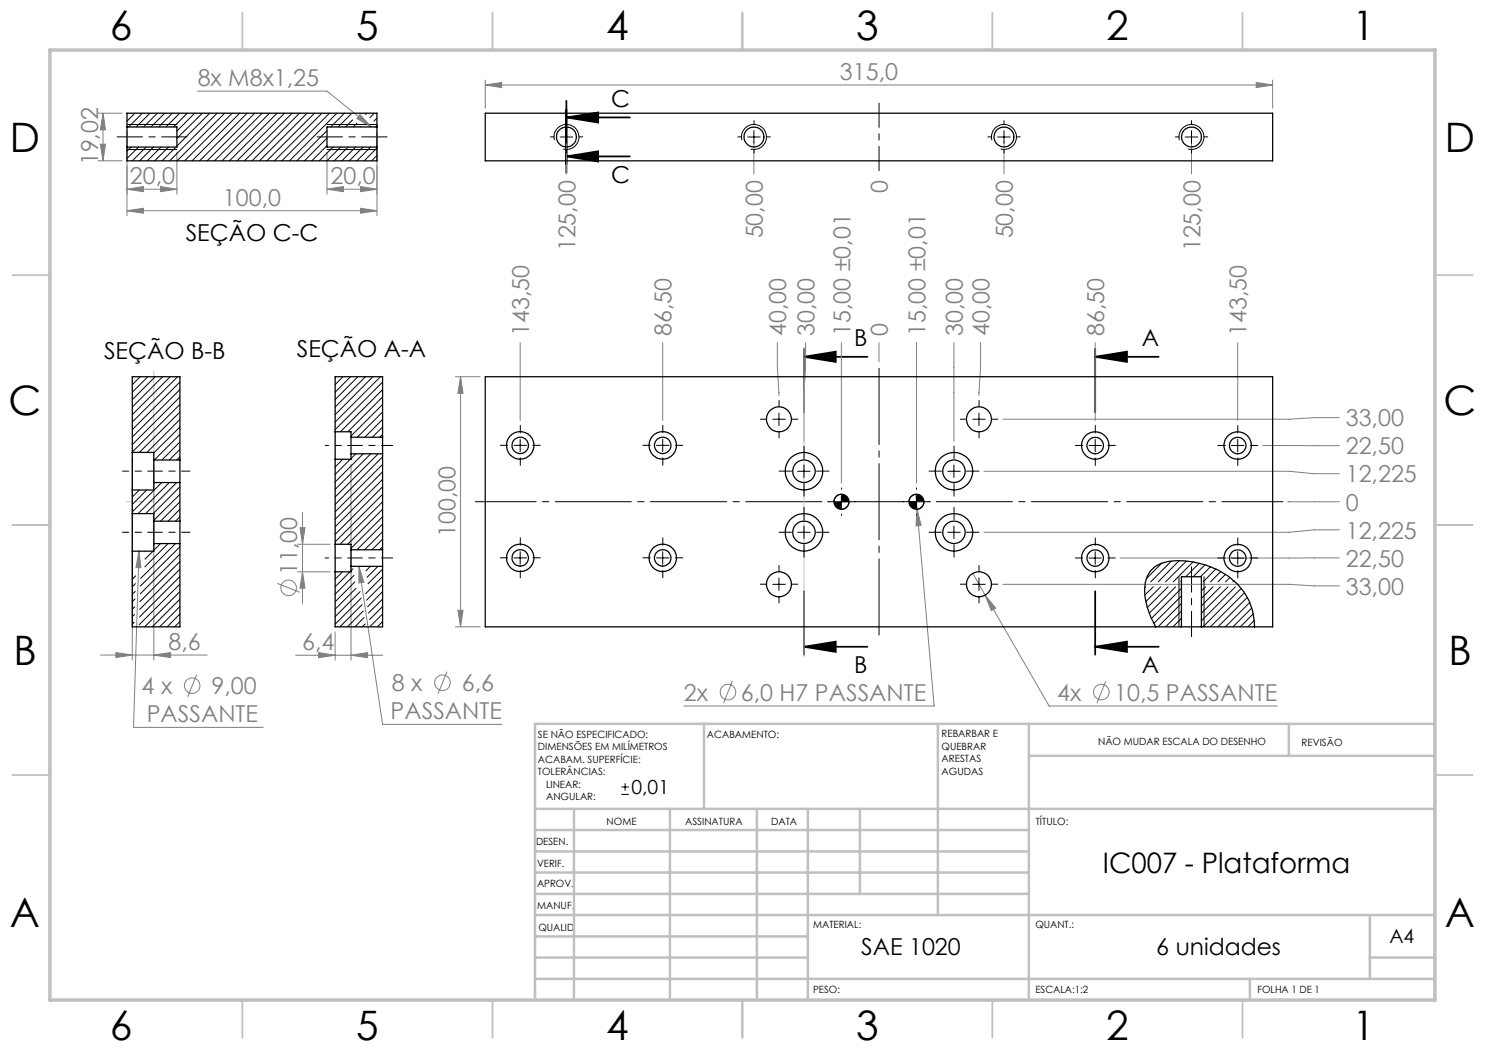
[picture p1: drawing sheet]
<svg xmlns="http://www.w3.org/2000/svg" width="297mm" height="210mm" viewBox="0 0 297 210" stroke-linecap="round" stroke-linejoin="round" font-family="sans-serif">
<g fill="none" stroke="#808080" stroke-width=".2">
<path d="M39.5 18.2h25.9l8.9 7.2M97 17l3.3-.5v1zM97 16v5.7M97 17h157.5M251.2 16.5l3.3 .5-3.3 .5zM254.5 16v5.7M19.6 32.2h4.8M19.6 22.6h4.8M20.1 28.8h1l-.5 3.4zM20.6 22.6v9.6M20.6 22.6l.5 3.4h-1zM25.4 26.4v16.7"/>
<path d="M25.4 37.8l3.3-.5v1zM25.4 37.8h10M32.1 37.3l3.3 .5-3.3 .5zM35.4 30.4v8.4M65.4 37.8l3.3-.5v1zM65.4 37.8h10M65.4 30.4v8.4M72 22.9l2.3 2.5-2.9-1.7zM72.1 37.3l3.3 .5-3.3 .5zM75.4 26.4v16.7M113.3 28.4v6.4M150.8 28.4v6.4"/>
<path d="M200.8 28.4v6.4M238.3 28.4v6.4M25.4 42.1l3.3-.4v.9zM25.4 42.1h50M72.1 41.7l3.3 .4-3.3 .5zM91.1 75.3h4.9M92.1 75.3l.5 3.4h-1zM92.1 75.3v50.1M104 68.5v15.6M132.5 68.5v15.6M155.5 68.5v5l.3 5.6M161.1 68.5v5l-.3 5v9.8"/>
<path d="M168.3 68.5v28.1M175.8 68.5v3.8M183.3 68.5v28.1M190.8 68.5v19.8M196.1 68.5v5l-.3 5.6M219 68.5v15.6M247.5 68.5v15.6M26.5 91.5v40.5M30.8 93v39M70.2 92.8v39.2M183.2 98.9l.2 2.9M196.8 94.3h61l5.1 .4h5"/>
<path d="M252.6 89.1h15.3M267.9 83.5h-5l-5.1 .3h-57.2M27.8 110.2l.4 3.4-1-.1zM27.8 110.2l-1.1 35.3h25.9M55.5 116.7l4.4 1.8M59.5 108.9h6.5M59.5 114.4h6.5M60 105.5h1l-.5 3.4zM60.5 114.4l.5 3.2h-1zM60.5 102.5v18.2M71.8 113.3l1 3.1-1 .2zM71.8 113.3l4.7 31.6h23.9"/>
<path d="M183.4 101.8l.8 3.3-1 .1zM183.4 101.8l3.4 39.4h-50M194.6 114.7l2.4 4.3M197 119l2.1 2.6-.8 .5zM197 119l12.8 22.2h45.6M200.6 116.9h57.2l5.1 .3h5M257.5 100.4h10.4M267.9 106h-5l-5.1 .5h-61M267.9 111.6h-43.9M20.1 131h21.4M23.2 130.5l3.3 .5-3.3 .5zM30.8 131l3.3-.5v1z"/>
<path d="M39.3 134.9l-1.8 4.5M59.1 131h17.5M63.7 130.5l3.3 .5-3.3 .5zM67 126.4v5.6M70.2 131l3.3-.5v1zM89.4 134.3l-1.8 4.5M91.1 125.4h4.9M91.6 122.1h1l-.5 3.3zM146.5 136.2l-1.8 4.4M221.2 136.2l-1.8 4.4"/>
<circle cx="57.7" cy="117.6" r="1.56"/>
<circle cx="38.5" cy="137.1" r="1.55"/>
<circle cx="88.5" cy="136.5" r="1.55"/>
<circle cx="145.6" cy="138.4" r="1.56"/>
<circle cx="220.3" cy="138.4" r="1.56"/>
</g>
<g fill="none" stroke="#000" stroke-width=".2">
<path d="M25.4 24.9h10M25.4 29.9h10M65.4 24.9h10M65.4 29.9h10M110.9 28a2.5 2.5 0 0 1 2.2-3.1 2.5 2.5 0 0 1 2.7 2.7 2.5 2.5 0 0 1-3.2 2.2M112 27.4h2.5M113.3 26.1v2.5M148.4 28a2.5 2.5 0 0 1 2.2-3.1 2.5 2.5 0 0 1 2.7 2.7 2.5 2.5 0 0 1-3.2 2.2M149.5 27.4h2.5M150.8 26.1v2.5M198.4 28a2.5 2.5 0 0 1 2.2-3.1 2.5 2.5 0 0 1 2.7 2.7 2.5 2.5 0 0 1-3.2 2.2M199.5 27.4h2.5"/>
<path d="M200.8 26.1v2.5M235.9 28a2.5 2.5 0 0 1 2.2-3.1 2.5 2.5 0 0 1 2.7 2.7 2.5 2.5 0 0 1-3.2 2.2M237 27.4h2.5M238.3 26.1v2.5M102.8 89.1h2.5M104 87.8v2.5M131.3 89.1h2.5M132.5 87.8v2.5M154.6 83.8h2.5M155.8 82.6v2.5M159.5 94.3h2.5M160.8 93v2.5"/>
<path d="M168.3 98.8a1.5 1.5 0 0 0-1.5 1.6M168.3 99.1v2.5M183.3 98.8a1.5 1.5 0 0 0-1.5 1.6M183.3 99.1v2.5M189.5 94.3h2.6M190.8 93v2.5M194.6 83.8h2.4M195.8 82.6v2.5M217.8 89.1h2.5M219 87.9v2.5M246.3 89.1h2.5M247.5 87.9v2.5"/>
<path d="M102.8 111.6h2.5M104 110.3v2.5M131.3 111.6h2.5M132.5 110.3v2.5M154.6 116.9h2.5M155.8 115.6v2.5M159.5 106.5h2.5M160.8 105.2v2.5M167 100.4h2.5M169.8 100.4a1.56 1.56 0 0 1-1.5 1.5M182 100.4h2.5M184.8 100.4a1.56 1.56 0 0 1-1.5 1.5"/>
<path d="M189.5 106.5h2.6M190.8 105.2v2.5M194.6 116.9h2.4M195.8 115.6v2.5M217.8 111.6h2.5M219 110.3v2.5M235.8 115.3v10.1M240.8 115.3v10.1M246.3 111.6h2.5M247.5 110.3v2.5M124.3 158.9h1.5M124.3 157.4h1.5"/>
<path d="M125 156.7v1.4"/>
</g>
<g fill="none" stroke="#000" stroke-width=".35">
<path d="M113.3 23.5l6.3-1v2zM113.3 31.3l6.3-1v2zM113.3 23.5h12.7M113.3 20.2v14.4M113.3 31.3h12.7M160.8 71.4l6.3-1.1v2.1zM160.8 71.4h12.7M160.8 69.8v12.7M219 71.4l6.4-1.1v2.1zM219 71.4h12.7M219 69.8v12.7M160.8 118.2v12.7"/>
<path d="M219 118.2v12.7M160.8 129.4l6.3-1.1v2.1zM160.8 129.4h12.7M219 129.4l6.4-1.1v2.1zM219 129.4h12.7"/>
</g>
<path d="M37.4 27.4h-14M63.4 27.4h14M238.3 113.3v14" fill="none" stroke="#000" stroke-width=".2" stroke-dasharray="15.2 1.3 1.3 1.3" stroke-dashoffset="10.1"/>
<path d="M175.8 127.3v-54" fill="none" stroke="#000" stroke-width=".2" stroke-dasharray="15.2 1.3 1.3 1.3" stroke-dashoffset="-.3"/>
<path d="M95.1 100.3h161.5" fill="none" stroke="#000" stroke-width=".2" stroke-dasharray="15.2 1.3 1.3 1.3" stroke-dashoffset="3.1"/>
<path d="M175.8 20.6v13.5" fill="none" stroke="#000" stroke-width=".2" stroke-dasharray="15.2 1.3 1.3 1.3" stroke-dashoffset="10.4"/>
<path d="M70.2 89.1h-5.2M70.2 111.6h-5.2" fill="none" stroke="#000" stroke-width=".2" stroke-dasharray="15.2 1.3 1.3 1.3" stroke-dashoffset="14.5"/>
<path d="M78.5 89.1h-8.3M78.5 111.6h-8.3" fill="none" stroke="#000" stroke-width=".2" stroke-dasharray="15.2 1.3 1.3 1.3" stroke-dashoffset="13"/>
<path d="M30.8 94.2h-6.3M30.8 106.5h-6.3" fill="none" stroke="#000" stroke-width=".2" stroke-dasharray="15.2 1.3 1.3 1.3" stroke-dashoffset="14"/>
<path d="M38 94.2h-7.2M38 106.5h-7.2" fill="none" stroke="#000" stroke-width=".2" stroke-dasharray="15.2 1.3 1.3 1.3" stroke-dashoffset="13.5"/>
<path d="M30.8 100.3h-5.5" fill="none" stroke="#c0c0c0" stroke-width=".2" stroke-dasharray="15.2 1.3 1.3 1.3" stroke-dashoffset="14.4"/>
<path d="M30.8 74.2v26.2M160.8 69.3v62.1" fill="none" stroke="#c0c0c0" stroke-width=".2"/>
<g fill="none" stroke="#c0c0c0" stroke-width=".35">
<path d="M48.5 2.5v7.5M98.5 2.5v7.5M148.5 2.5v7.5M198.5 2.5v7.5M248.5 2.5v7.5M2.5 55h7.5M287 55h7.5M2.5 105h7.5M287 105h7.5M2.5 155h7.5M287 155h7.5M48.5 200v7.5"/>
<path d="M98.5 200v7.5M148.5 200v7.5M198.5 200v7.5M248.5 200v7.5"/>
</g>
<g fill="none" stroke="#c0c0c0" stroke-width=".5">
<path d="M140.8 144.8v17M187.6 144.8v38.2M205.8 144.8v55.2M205.8 151.2h81.2M257.8 144.8v6.4M287 144.8h-180v55.2M107 161.8h180M107 178.8h98.8M107 174.5h98.8M107 170.3h98.8M107 166h98.8M114.8 161.8v38.2"/>
<path d="M134 161.8v38.2M151.4 161.8v38.2M161.6 161.8v38.2M172 161.8v17M107 195.8h180M107 191.5h54.6M107 187.3h54.6M107 183h180M250 195.8v4.2M274 191.5h13M274 183v12.8"/>
</g>
<path d="M10 10h277v190h-277z" fill="none" stroke="#c0c0c0" stroke-width=".7"/>
<g fill="none" stroke="#000" stroke-width=".2" stroke-dasharray="15.2 1.3 1.3 1.3">
<path d="M110.8 27.4h-.7M113.3 24.9v-.8M113.3 29.9v.7M115.8 27.4h.8M148.3 27.4h-.7M150.8 24.9v-.8M150.8 29.9v.7M153.3 27.4h.8M198.3 27.4h-.7M200.8 24.9v-.8M200.8 29.9v.7M203.3 27.4h.8"/>
<path d="M235.8 27.4h-.7M238.3 24.9v-.8M238.3 29.9v.7M240.8 27.4h.8M101.6 89.1h-1.5M104.1 86.6v-1.5M104.1 91.6v1.5M106.6 89.1h1.5M130.1 89.1h-1.5M132.6 86.6v-1.5M132.6 91.6v1.5M135.1 89.1h1.5"/>
<path d="M153.3 83.8h-1.2M155.8 81.3v-1.2M155.8 86.3v1.3M158.3 83.8h1.3M158.3 94.2h-2.5M160.8 91.7v-2.5M160.8 96.7v2.5M163.3 94.2h2.5M168.3 97.8v-.2M183.3 97.8v-.2M188.3 94.2h-2.5M190.8 91.7v-2.5"/>
<path d="M190.8 96.7v2.5M193.3 83.8h-1.2M193.3 94.2h2.5M195.8 81.3v-1.2M195.8 86.3v1.3M198.3 83.8h1.3M216.6 89.1h-1.5M219.1 86.6v-1.5M219.1 91.6v1.5M221.6 89.1h1.5M245.1 89.1h-1.5M247.6 86.6v-1.5"/>
<path d="M247.6 91.6v1.5M250.1 89.1h1.5M101.6 111.6h-1.5M104.1 109.1v-1.5M104.1 114.1v1.5M106.6 111.6h1.5M130.1 111.6h-1.5M132.6 109.1v-1.5M132.6 114.1v1.5M135.1 111.6h1.5M153.3 116.8h-1.2M155.8 114.3v-1.2"/>
<path d="M155.8 119.3v1.3M158.3 116.8h1.3M158.3 106.5h-2.5M160.8 104v-2.5M160.8 109v2.5M163.3 106.5h2.5M165.8 100.3h-.2M168.3 102.8v.3M170.8 100.3h.3M180.8 100.3h-.2M183.3 102.8v.3M185.8 100.3h.3"/>
<path d="M188.3 106.5h-2.5M190.8 104v-2.5M190.8 109v2.5M193.3 116.8h-1.2M193.3 106.5h2.5M195.8 114.3v-1.2M195.8 119.3v1.3M198.3 116.8h1.3M216.6 111.6h-1.5M219.1 109.1v-1.5M219.1 114.1v1.5M221.6 111.6h1.5"/>
<path d="M245.1 111.6h-1.5M247.6 109.1v-1.5M247.6 114.1v1.5M250.1 111.6h1.5"/>
</g>
<g fill="#000">
<path d="M113.3 23.5l6.3-1v2zM113.3 31.3l6.3-1v2z"/>
<path d="M219 71.4l6.4-1.1v2.1zM219 129.4l6.4-1.1v2.1zM160.8 71.4l6.3-1.1v2.1zM160.8 129.4l6.3-1.1v2.1z"/>
</g>
<g fill="#808080">
<path d="M72.1 41.7l3.3 .4-3.3 .5zM25.4 42.1l3.3-.4v.9z"/>
<path d="M197 119l1.3 3.1 .8-.5zM183.4 101.8l-.2 3.4 1-.1zM97 17l3.3-.5v1zM251.2 16.5l3.3 .5-3.3 .5zM71.8 113.3v3.3l1-.2zM63.7 130.5l3.3 .5-3.3 .5zM70.2 131l3.3-.5v1zM23.2 130.5l3.3 .5-3.3 .5zM30.8 131l3.3-.5v1zM27.8 110.2l-.6 3.3 1 .1zM72 22.9l-.6 .8 2.9 1.7zM25.4 37.8l3.3-.5v1zM32.1 37.3l3.3 .5-3.3 .5zM65.4 37.8l3.3-.5v1zM72.1 37.3l3.3 .5-3.3 .5z"/>
<path d="M20.1 28.8h1l-.5 3.4zM20.6 22.6l.5 3.4h-1z"/>
<path d="M92.1 75.3l.5 3.4h-1zM91.6 122.1h1l-.5 3.3zM60 105.5h1l-.5 3.4zM60.5 114.4l.5 3.2h-1z"/>
</g>
<path d="M166.8 100.4a1.56 1.56 0 0 0 1.5 1.5v-1.5zM168.3 98.8v1.6h1.5a1.56 1.56 0 0 0-1.5-1.6zM181.8 100.4a1.56 1.56 0 0 0 1.5 1.5v-1.5zM183.3 98.8v1.6h1.5a1.56 1.56 0 0 0-1.5-1.6z" fill="#000"/>
<g fill="none" stroke="#000" stroke-width=".2">
<path d="M25.5 22.6l-.1 .1M26.2 29.4l-.8 .8M27 22.6l-1.6 1.6M27.7 29.4l-2.3 2.3M28.5 22.6l-2.8 2.8M29.2 29.4l-2.7 2.8M30 22.6l-2.8 2.8M30.7 29.4l-2.8 2.8M31.5 22.6l-2.8 2.8M32.2 29.4l-2.7 2.8M32.9 22.6l-2.7 2.8M33.7 29.4l-2.8 2.8"/>
<path d="M34.5 22.6l-2.8 2.8M35.2 29.4l-2.8 2.8M35.9 22.6l-2.7 2.8M37.5 22.6l-2.8 2.8M38.9 22.6l-3.5 3.6M40.5 22.6l-5.1 5.1M41.9 22.6l-6.5 6.6M43.4 22.6l-9.5 9.6M44.9 22.6l-9.5 9.6M46.4 22.6l-9.5 9.6M47.9 22.6l-9.5 9.6M49.4 22.6l-9.5 9.6"/>
<path d="M50.9 22.6l-9.5 9.6M52.4 22.6l-9.5 9.6M53.9 22.6l-9.5 9.6M55.4 22.6l-9.5 9.6M56.9 22.6l-9.5 9.6M58.4 22.6l-9.5 9.6M59.9 22.6l-9.5 9.6M61.4 22.6l-9.5 9.6M62.9 22.6l-9.5 9.6M64.4 22.6l-9.5 9.6M65.4 26.1l-6 6.1M65.4 27.6l-4.5 4.6"/>
<path d="M65.4 29.1l-3 3.1M65.9 22.6l-9.5 9.6M66.6 29.4l-2.7 2.8M67.4 22.6l-9.5 9.6M68.1 29.4l-2.7 2.8M68.9 22.6l-2.8 2.8M69.6 29.4l-2.7 2.8M70.2 22.8l-2.6 2.6M70.5 24l-1.4 1.4M71.1 29.4l-2.7 2.8M71.4 24.7l-.8 .7M72.2 25.3l-.1 .1"/>
<path d="M72.6 29.4l-2.8 2.8M73.4 22.6l-.3 .3M74.1 29.4l-2.7 2.8M74.9 22.6l-.9 1M75.4 23.6l-.6 .6M75.4 25.1l-.3 .3M75.4 29.6l-2.6 2.6M75.4 31.1l-1.1 1.1M26.6 75.3l-.1 .2M28 75.3l-1.5 1.6M29.6 75.3l-3.1 3.1M31 75.3l-4.5 4.6"/>
<path d="M32.5 75.3l-6 6.1M34 75.3l-7.5 7.6M35.5 75.3l-9 9.1M36 76.4l-9.5 9.5M36 77.9l-9.5 9.5M36 79.4l-9.5 9.5M67.1 75.3l-.1 .2M68.6 75.3l-1.6 1.6M70.1 75.3l-3.1 3.1M71.6 75.3l-4.6 4.6M73.1 75.3l-6.1 6.1M74.6 75.3l-7.6 7.6"/>
<path d="M76.1 75.3l-9.1 9.1M76.5 76.4l-9.5 9.5M76.5 77.9l-8.4 8.5M76.5 79.4l-6.9 7M27.9 98l-1.4 1.4M29.4 98l-2.9 2.9M30.9 96.5l-.1 .1M32.3 96.5l-5.8 5.9M33.9 96.5l-6.3 6.2M35.3 96.5l-6.2 6.2M36 80.9l-9.5 9.5M36 82.4l-8.1 8.1"/>
<path d="M36 83.9l-6.6 6.6M36 85.4l-5.2 5.2M36 86.9l-5.1 5.1M36 88.4l-3.6 3.6M36 89.9l-2.1 2.1M36 91.4l-.7 .6M36 97.4l-5.4 5.3M36 98.9l-5.2 5.2M67.1 91.9h-.1M68.5 91.9l-1.5 1.5M70.1 91.9l-3.1 3M71.2 90.8l-1 .9"/>
<path d="M72.6 90.8l-5.6 5.6M74.2 90.8l-7.2 7.1M75.6 90.8l-8.6 8.6M76.5 80.9l-6.3 6.3M76.5 82.4l-5 5M76.5 83.9l-3.5 3.5M76.5 85.4l-2 2M76.5 86.9l-.5 .5M76.5 91.4l-9.5 9.5M76.5 92.9l-9.5 9.5M76.5 94.4l-9.5 9.5M76.5 95.9l-9.5 9.5"/>
<path d="M76.5 97.4l-9.5 9.5M76.5 98.9l-9.5 9.5M26.5 111.3v.1M27 119.8l-.5 .6M27.1 118.3l-.6 .5M27.1 116.7l-.6 .7M27.1 115.2l-.6 .6M29.1 110.2v.1M30.6 110.2l-1.6 1.6M32.1 108.7l-1.3 1.4M33.6 108.7l-4.6 4.7M35.1 108.7l-7 7"/>
<path d="M36 103.4l-.9 .8M36 109.4l-7.9 7.8M36 110.8l-8 8M36 112.3l-8 8M36 113.8l-8.1 8.1M36 115.3l-8.1 8.1M36 116.8l-8.2 8.1M36 118.3l-7.1 7.1M36 119.8l-5.6 5.6M36 100.4l-3.9 3.8M36 101.8l-2.4 2.4M67 114.4h.1"/>
<path d="M68.5 114.4l-1.5 1.4M70 114.4l-3 3M70.6 113.8l-.4 .4M70.8 115.1l-3.8 3.7M71 116.4l-4 4M71.2 117.7l-4.2 4.1M72 118.3l-5 5M72.2 119.6l-5.2 5.2M74.1 113.3l-.9 .9M75.6 113.3l-2.2 2.2M76.5 106.4l-3.6 3.6M76.5 107.8l-2.1 2.2"/>
<path d="M76.5 113.8l-2.9 3M76.5 115.3l-3.4 3.4M76.5 116.8l-3.2 3.2M76.5 118.3l-3 3M76.5 119.8l-2.8 2.8M76.5 100.4l-8.5 8.5M76.5 101.8l-7 7.1M76.5 103.4l-6.3 6.3M76.5 104.8l-5.1 5.2M76.5 109.4l-.6 .6M229.1 117.4l-.2 .2M230.6 117.4l-1.6 1.6"/>
<path d="M232.1 117.4l-2.9 2.9M232.3 112.6l-3.1 3.2M233.6 117.4l-4.2 4.1M234.3 112.2l-4.1 4.2M235.1 117.4l-5.3 5.3M235.9 112.1l-4.3 4.3M236.3 116.2l-.2 .2M236.3 117.7l-6 6M236.3 119.2l-5.5 5.5M237.3 112.2l-4.2 4.2M238.6 112.4l-4 4M239.9 112.6l-2.8 2.7"/>
<path d="M241 113l-2.4 2.3M241.1 117.4l-.8 .8M242.1 113.3l-2 2M242.6 117.4l-2.3 2.3M243.2 113.8l-2.6 2.6M244.1 117.4l-3.8 3.8M244.2 114.3l-2.1 2.1M245.1 114.9l-1.5 1.5M245.6 117.4l-5.3 5.3M246 115.5l-.9 .9M246.8 116.2l-.2 .2M247.1 117.4l-6.8 6.8"/>
<path d="M248.2 117.7l-7.6 7.7M248.9 118.6l-6.8 6.8M249.4 119.5l-5.8 5.9M26.8 124.5l-.3 .3M26.9 122.9l-.4 .4M27 121.3l-.5 .5M36 121.3l-4.1 4.1M36 122.8l-2.6 2.6M36 124.3l-1.1 1.1M72.4 120.9l-4.4 4.5M72.6 122.2l-3.1 3.2M72.8 123.5l-1.8 1.9"/>
<path d="M73 124.8l-.5 .6M76.5 121.3l-2.6 2.6M76.5 122.8l-2.4 2.4M76.5 124.3l-1 1.1M236.3 120.7l-4.7 4.7M236.3 122.2l-3.2 3.2M236.3 123.7l-1.7 1.7M236.3 125.2l-.2 .2M249.9 120.5l-4.8 4.9M250.4 121.6l-3.8 3.8M250.6 122.8l-2.5 2.6M250.9 124.1l-1.3 1.3"/>
</g>
<g fill="none" stroke="#000" stroke-width=".25">
<path d="M25.4 25.4v4M25.4 29.4v2.8h50v-2.8M25.4 25.4v-2.8h50v2.8M25.4 25.4h10v4h-10M75.4 25.4v4M75.4 25.4h-10v4h10M97 22.6h157.5v9.6h-157.5zM26.5 90.5v7.5M26.5 90.5v-15.2h9.5v16.7M26.5 90.5h4.3v1.5M26.5 98v4.7M30.8 92v4.5"/>
<path d="M30.8 96.5h5.2M30.8 92h5.2M30.8 96.5v1.5h-4.3M36 92v4.5M36 96.5v7.7M67 86.4v5.5M67 86.4v-11.1h9.5v12.1M67 86.4h3.2v1M67 91.9v17M70.2 87.4v3.4M70.2 90.8v1.1h-3.2M70.2 90.8h6.3"/>
<path d="M70.2 87.4h6.3M76.5 87.4v3.4M76.5 90.8v19.2M26.5 102.7v7.5M26.5 102.7h4.3v1.5M30.8 104.2v4.5M30.8 108.7h5.2M30.8 104.2h5.2M30.8 108.7v1.5h-4.3M36 104.2v4.5M36 108.7v16.7h-9.5v-15.2M67 108.9v5.5"/>
<path d="M67 108.9h3.2v1.1M70.2 110v3.3M70.2 113.3v1.1h-3.2M70.2 113.3h6.3M70.2 110h6.3M76.5 110v3.3M76.5 113.3v12.1h-9.5v-11M231.1 125.4a14 14 0 0 1-2-8.9 5.1 5.1 0 0 1 4.6-4.2 17 17 0 0 1 13.8 4.5 11.6 11.6 0 0 1 3.4 8.6M236.3 125.4h4M236.3 125.4h-139.3v-50.1h157.5v50.1h-14.2M236.3 125.4v-10.1h4v10.1"/>
<circle cx="113.3" cy="27.4" r="1.99"/>
<circle cx="150.8" cy="27.4" r="1.99"/>
<circle cx="200.8" cy="27.4" r="1.98"/>
<circle cx="238.3" cy="27.4" r="1.98"/>
<circle cx="104" cy="89.1" r="1.65"/>
<circle cx="104.1" cy="89.1" r="2.75"/>
<circle cx="132.5" cy="89.1" r="1.65"/>
<circle cx="132.6" cy="89.1" r="2.75"/>
<circle cx="155.8" cy="83.9" r="2.5"/>
<circle cx="160.8" cy="94.2" r="3.7"/>
<circle cx="160.8" cy="94.3" r="2.25"/>
<circle cx="190.8" cy="94.3" r="2.25"/>
<circle cx="190.8" cy="94.2" r="3.7"/>
<circle cx="195.8" cy="83.9" r="2.5"/>
<circle cx="219" cy="89.1" r="1.65"/>
<circle cx="219.1" cy="89.1" r="2.75"/>
<circle cx="247.5" cy="89.1" r="2.75"/>
<circle cx="247.5" cy="89.1" r="1.65"/>
<circle cx="104" cy="111.6" r="1.65"/>
<circle cx="104.1" cy="111.6" r="2.75"/>
<circle cx="132.5" cy="111.6" r="1.65"/>
<circle cx="132.6" cy="111.6" r="2.75"/>
<circle cx="155.8" cy="116.9" r="2.51"/>
<circle cx="160.8" cy="106.5" r="3.8"/>
<circle cx="160.8" cy="106.5" r="2.25"/>
<circle cx="168.3" cy="100.4" r="1.51"/>
<circle cx="183.3" cy="100.4" r="1.5"/>
<circle cx="190.8" cy="106.5" r="2.25"/>
<circle cx="190.8" cy="106.5" r="3.8"/>
<circle cx="195.8" cy="116.9" r="2.51"/>
<circle cx="219" cy="111.6" r="1.65"/>
<circle cx="219.1" cy="111.6" r="2.75"/>
<circle cx="247.5" cy="111.6" r="2.75"/>
<circle cx="247.5" cy="111.6" r="1.65"/>
</g>
<g font-size="8.1">
<text x="22" y="8">6</text>
<text x="71.2" y="8">5</text>
<text x="121.2" y="8">4</text>
<text x="171.3" y="8">3</text>
<text x="221.3" y="8">2</text>
<text x="270.5" y="8">1</text>
<text x="2" y="30.5">D</text>
<text x="289" y="30.5">D</text>
<text x="1.7" y="83">C</text>
<text x="288.7" y="83">C</text>
<text x="2.7" y="133">B</text>
<text x="289.7" y="133">B</text>
<text x="2" y="185.5">A</text>
<text x="289" y="185.5">A</text>
<text x="22" y="208">6</text>
<text x="71.2" y="208">5</text>
<text x="121.2" y="208">4</text>
<text x="171.3" y="208">3</text>
<text x="221.3" y="208">2</text>
<text x="270.5" y="208">1</text>
</g>
<text font-size="5.6" x="220.6" y="174.6">IC007 - Plataforma</text>
<g font-size="4.7" fill="#808080">
<text x="39.5" y="17.2">8x M8x1,25</text>
<text x="168" y="16">315,0</text>
<text x="19.6" y="33.1" transform="rotate(-90 19.6 33.1)">19,02</text>
<text x="26" y="36.8">20,0</text>
<text x="44.6" y="41.1">100,0</text>
<text x="66.1" y="36.8">20,0</text>
<text x="177.6" y="38.6" transform="rotate(-90 177.6 38.6)">0</text>
<text x="152.6" y="47.7" transform="rotate(-90 152.6 47.7)">50,00</text>
<text x="202.6" y="47.7" transform="rotate(-90 202.6 47.7)">50,00</text>
<text x="115.1" y="50.3" transform="rotate(-90 115.1 50.3)">125,00</text>
<text x="240.1" y="50.3" transform="rotate(-90 240.1 50.3)">125,00</text>
<text x="105.8" y="67.2" transform="rotate(-90 105.8 67.2)">143,50</text>
<text x="134.3" y="67.2" transform="rotate(-90 134.3 67.2)">86,50</text>
<text x="157.3" y="67.2" transform="rotate(-90 157.3 67.2)">40,00</text>
<text x="162.9" y="67.2" transform="rotate(-90 162.9 67.2)">30,00</text>
<text x="170.1" y="67.2" transform="rotate(-90 170.1 67.2)">15,00 ±0,01</text>
<text x="177.6" y="67.2" transform="rotate(-90 177.6 67.2)">0</text>
<text x="185.1" y="67.2" transform="rotate(-90 185.1 67.2)">15,00 ±0,01</text>
<text x="192.6" y="67.2" transform="rotate(-90 192.6 67.2)">30,00</text>
<text x="197.9" y="67.2" transform="rotate(-90 197.9 67.2)">40,00</text>
<text x="220.8" y="67.2" transform="rotate(-90 220.8 67.2)">86,50</text>
<text x="249.3" y="67.2" transform="rotate(-90 249.3 67.2)">143,50</text>
<text x="269.2" y="85.3">33,00</text>
<text x="269.2" y="90.9">22,50</text>
<text x="269.2" y="96.5">12,225</text>
<text x="91.1" y="107.5" transform="rotate(-90 91.1 107.5)">100,00</text>
<text x="269.2" y="102.1">0</text>
<text x="269.2" y="107.7">12,225</text>
<text x="269.2" y="113.3">22,50</text>
<text x="59.5" y="115" transform="rotate(-90 59.5 115)">11,00</text>
<text x="269.2" y="118.9">33,00</text>
<text x="33.7" y="130">8,6</text>
<text x="60.4" y="130">6,4</text>
<text x="28.3" y="138.8">4 x</text>
<text x="42.3" y="138.8">9,00</text>
<text x="78.1" y="143.9">PASSANTE</text>
<text x="78.4" y="138.2">8 x</text>
<text x="92.4" y="138.2">6,6</text>
<text x="136.8" y="140.1">2x</text>
<text x="148.2" y="140.1">6,0 H7 PASSANTE</text>
<text x="211.5" y="140.1">4x</text>
<text x="222.9" y="140.1">10,5 PASSANTE</text>
<text x="29.4" y="144.4">PASSANTE</text>
</g>
<g font-size="4.7">
<text x="122.2" y="21.4">C</text>
<text x="122.2" y="36.6">C</text>
<text x="37.1" y="48.2">SEÇÃO C-C</text>
<text x="20.8" y="71.8">SEÇÃO B-B</text>
<text x="59.4" y="71.5">SEÇÃO A-A</text>
<text x="170.9" y="69.3">B</text>
<text x="228.4" y="69.3">A</text>
<text x="170.9" y="134.7">B</text>
<text x="228.4" y="134.7">A</text>
<text x="172.2" y="191">SAE 1020</text>
<text x="231.3" y="191">6 unidades</text>
</g>
<g font-size="3.9">
<text x="126.3" y="158.9">0,01</text>
<text x="277.9" y="188.5">A4</text>
</g>
<g font-size="2">
<text x="107.6" y="147.6">SE NÃO ESPECIFICADO:</text>
<text x="141.4" y="147.6">ACABAMENTO:</text>
<text x="188.3" y="147.5">REBARBAR E</text>
<text x="188.3" y="150">QUEBRAR</text>
<text x="219.6" y="149">NÃO MUDAR ESCALA DO DESENHO</text>
<text x="260.3" y="149.2">REVISÃO</text>
<text x="107.6" y="150.1">DIMENSÕES EM MILÍMETROS</text>
<text x="107.6" y="152.6">ACABAM. SUPERFÍCIE:</text>
<text x="107.6" y="155.1">TOLERÂNCIAS:</text>
<text x="188.3" y="152.5">ARESTAS</text>
<text x="188.3" y="155">AGUDAS</text>
<text x="109.2" y="157.6">LINEAR:</text>
<text x="109.2" y="160.1">ANGULAR:</text>
<text x="121.3" y="165">NOME</text>
<text x="137" y="164.9">ASSINATURA</text>
<text x="154.2" y="164.9">DATA</text>
<text x="207.2" y="164.9">TÍTULO:</text>
<text x="107.2" y="169.1">DESEN.</text>
<text x="107.4" y="173.3">VERIF.</text>
<text x="107.4" y="177.4">APROV.</text>
<text x="107.5" y="181.8">MANUF.</text>
<text x="162.7" y="185.5">MATERIAL:</text>
<text x="207.1" y="185.5">QUANT.:</text>
<text x="107.7" y="186.1">QUALID</text>
<text x="162.6" y="198.5">PESO:</text>
<text x="207.1" y="198.6">ESCALA:1:2</text>
<text x="251.5" y="198.6">FOLHA 1 DE 1</text>
</g>
</svg>
